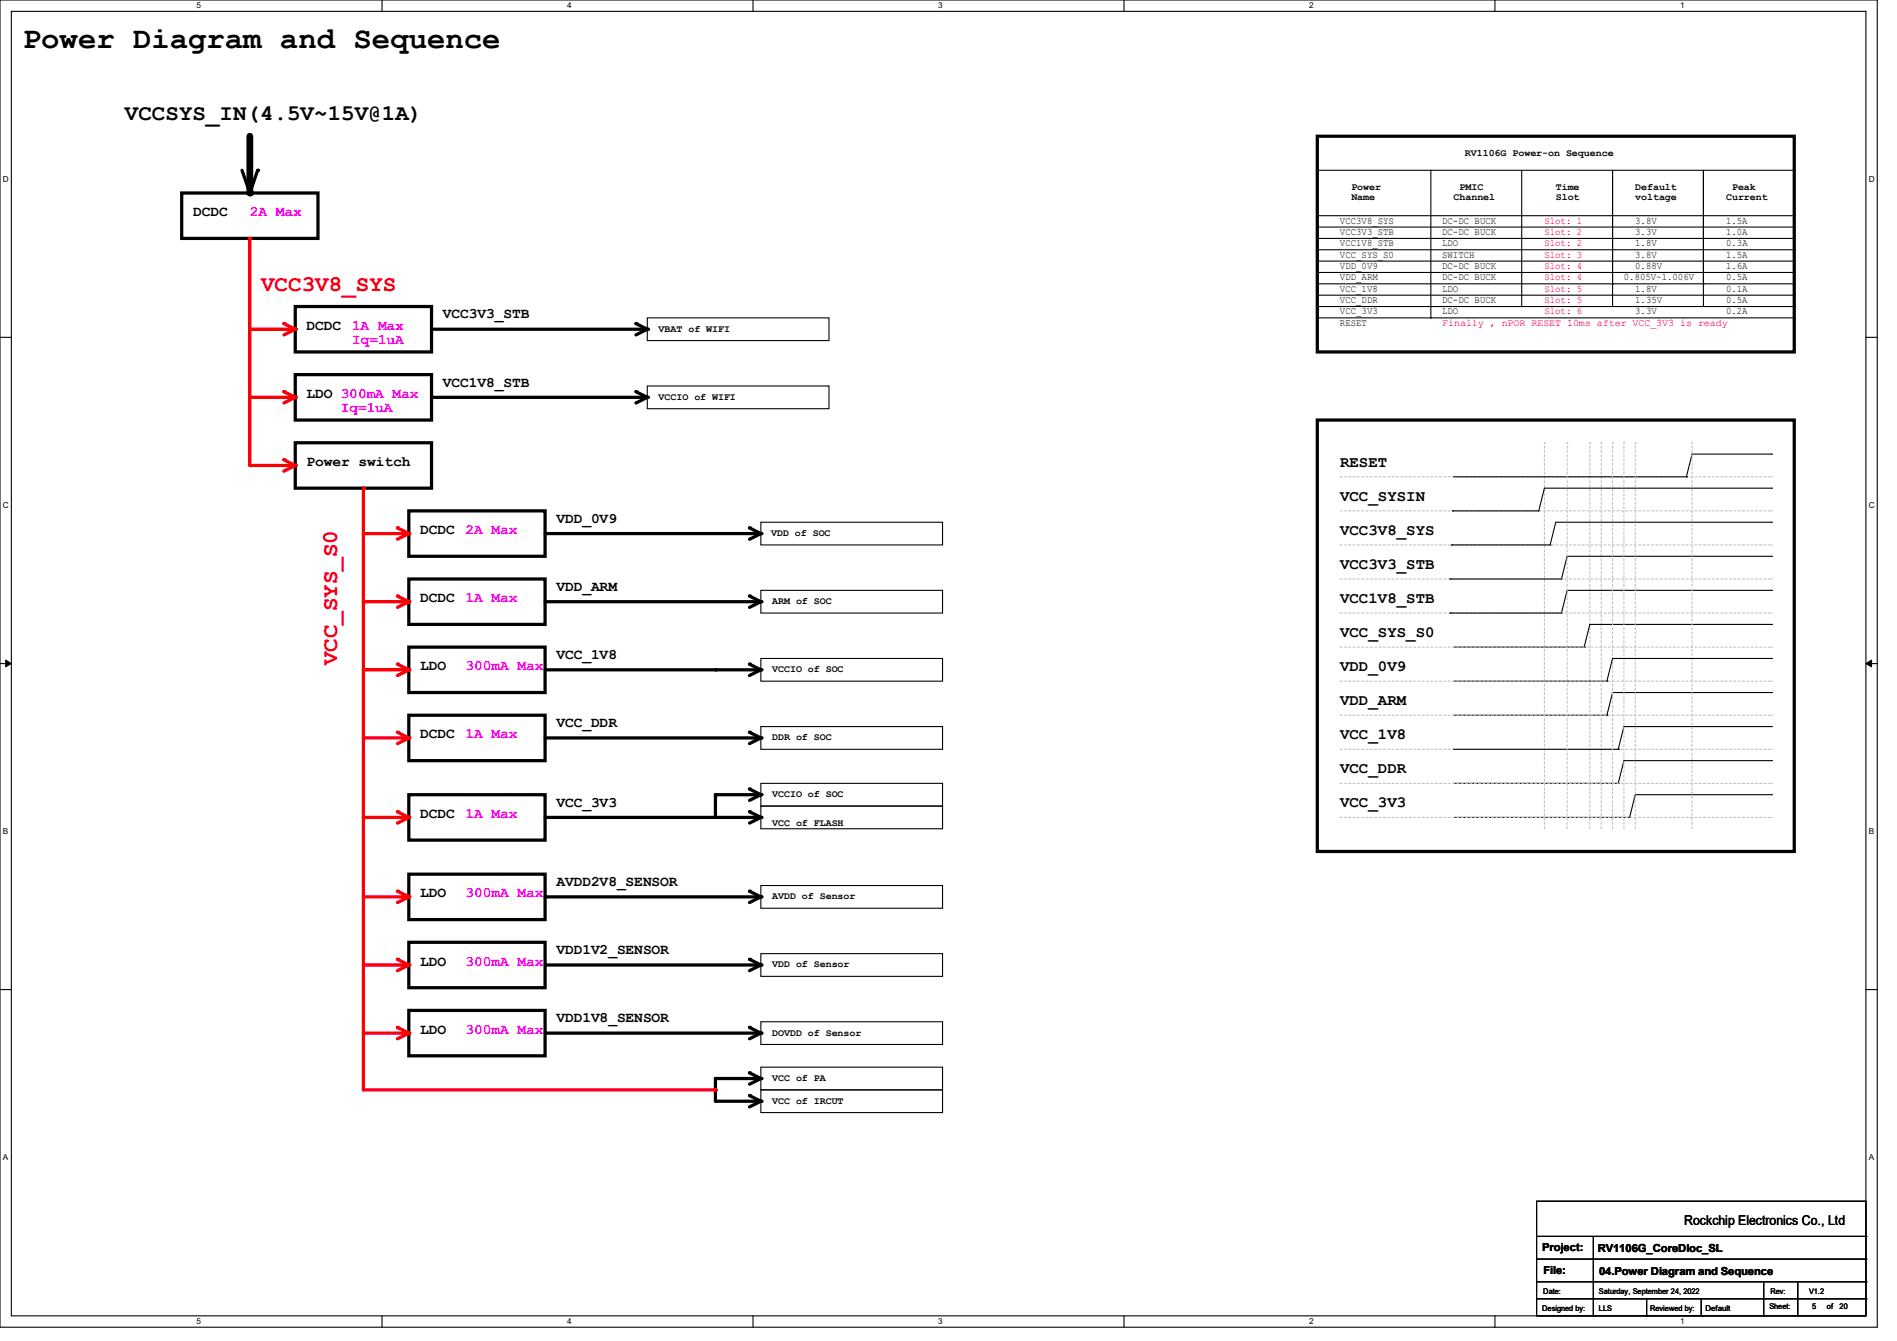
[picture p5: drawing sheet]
<svg xmlns="http://www.w3.org/2000/svg" width="297mm" height="210mm" viewBox="0 0 297 210" stroke-linecap="round" stroke-linejoin="round" font-family="sans-serif">
<path d="M0 0h293.9v207.9h-293.9zM1.8 1.8h290.3v204.3h-290.3z" fill="none" stroke="#000" stroke-width=".17"/>
<g fill="#fff">
<path d="M30.8 .2h.7v1.4h-.7z"/>
<path d="M30.8 206.2h.7v1.4h-.7z"/>
</g>
<path d="M59.8 0v1.8M59.8 206.1v1.8" fill="none" stroke="#000" stroke-width=".17"/>
<g fill="#fff">
<path d="M88.8 .2h.7v1.4h-.7z"/>
<path d="M88.8 206.2h.7v1.4h-.7z"/>
</g>
<path d="M117.9 0v1.8M117.9 206.1v1.8" fill="none" stroke="#000" stroke-width=".17"/>
<g fill="#fff">
<path d="M146.9 .2h.7v1.4h-.7z"/>
<path d="M146.9 206.2h.7v1.4h-.7z"/>
</g>
<path d="M176 0v1.8M176 206.1v1.8" fill="none" stroke="#000" stroke-width=".17"/>
<g fill="#fff">
<path d="M205 .2h.7v1.4h-.7z"/>
<path d="M205 206.2h.7v1.4h-.7z"/>
</g>
<path d="M234.1 0v1.8M234.1 206.1v1.8" fill="none" stroke="#000" stroke-width=".17"/>
<g fill="#fff">
<path d="M263.1 .2h.6v1.4h-.6z"/>
<path d="M263.1 206.2h.6v1.4h-.6z"/>
<path d="M.5 27.3h.9v1.4h-.9z"/>
<path d="M292.6 27.3h.9v1.4h-.9z"/>
<path d="M.5 78.4h.9v1.4h-.9z"/>
<path d="M292.6 78.4h.9v1.4h-.9z"/>
</g>
<path d="M0 52.8h1.8M292.1 52.8h1.8" fill="none" stroke="#000" stroke-width=".17"/>
<g fill="#fff">
<path d="M.5 129.5h.8v1.4h-.8z"/>
<path d="M292.6 129.5h.8v1.4h-.8z"/>
</g>
<path d="M0 103.9h1.8M292.1 103.9h1.8" fill="none" stroke="#000" stroke-width=".17"/>
<path d="M.9 103.4l.9 .5-.9 .5zM292.1 103.9l.9-.5v1z" fill="#000" stroke="#000" stroke-width=".16"/>
<g fill="#fff">
<path d="M.5 180.5h.8v1.4h-.8z"/>
<path d="M292.6 180.5h.8v1.4h-.8z"/>
</g>
<g fill="none" stroke="#000" stroke-width=".17">
<path d="M206.2 37.3h74.7M206.2 35.6h74.7M206.2 33.8h74.7M206.2 39.1h74.7M206.2 26.7h74.7M224 26.7v23.1M238.3 26.7v21.3M252.5 26.7v21.3M266.7 26.7v21.3M280.9 37.3h.1M280.9 35.6h.1M280.9 33.8h.1"/>
<path d="M280.9 39.1h.1M280.9 26.7h.1M206.2 40.9h74.7M206.2 42.7h74.7M206.2 44.4h74.7M206.2 46.2h74.7M206.2 48h74.7M206.2 49.8h74.7M224 49.8h.1M238.3 48h.1M252.5 44.4h.1M252.5 48h.1"/>
<path d="M266.7 44.4h.1M266.7 48h.1M280.9 40.9h.1M280.9 42.7h.1M280.9 44.4h.1M280.9 46.2h.1M280.9 48h.1M280.9 49.8h.1M101.3 60.5h28.5v3.5h-28.5zM227.6 74.7h36.4M264 74.7h.1M277.4 76.5h.1"/>
<path d="M277.4 71.1h.1M277.4 76.5h-35.6l-.9 3.5M277.4 71.1h-12.5l-.9 3.6M119.1 81.8h28.5v3.5h-28.5zM119.1 92.5h28.5v3.5h-28.5zM240.9 80h.1M242.7 85.3h.1M244.5 90.7h.1M244.5 96h.1M277.4 81.8h.1M277.4 87.1h.1M277.4 92.5h.1"/>
<path d="M277.4 97.8h.1M277.4 81.8h-33.8l-.9 3.5M277.4 87.1h-32l-.9 3.6M277.4 92.5h-32l-.9 3.5M277.4 97.8h-28.5l-.9 3.5M119.1 103.1h28.5v3.6h-28.5zM119.1 113.8h28.5v3.5h-28.5zM227.6 112h24M227.6 117.3h25.8M227.6 101.3h20.4M248 101.3h.1M251.6 112h.1"/>
<path d="M253.4 117.3h.1M277.4 108.5h.1M277.4 119.1h.1M277.4 113.8h.1M277.4 108.5h-24.9l-.9 3.5M277.4 119.1h-23.1l-.9 3.6M277.4 113.8h-23.1l-.9 3.5M119.1 138.7h28.5v3.5h-28.5zM119.1 122.7h28.5v3.5h-28.5zM119.1 126.2h28.5v3.6h-28.5zM227.6 122.7h25.8M227.6 128h27.5"/>
<path d="M253.4 122.7h.1M255.1 128h.1M277.4 124.5h.1M277.4 124.5h-21.4l-.9 3.5M0 155h1.8M119.1 149.4h28.5v3.5h-28.5zM292.1 155h1.8M119.1 167.1h28.5v3.6h-28.5zM119.1 170.7h28.5v3.5h-28.5z"/>
</g>
<g fill="none" stroke="#000" stroke-width=".51">
<path d="M28.4 30.2h21.4v7.1h-21.4zM37.9 26.7l1.2 3.5 1.2-3.5M206.2 21.3h74.7v33.8h-74.7zM46.2 58.7h21.4v7.1h-21.4zM46.2 48h21.4v7.1h-21.4zM67.6 51.6h33.7M46.2 69.3h21.4v7.2h-21.4zM67.6 62.2h33.7M99.6 61.3l1.7 .9M101.3 62.2l-1.7 .9M206.2 65.8h74.7v67.5h-74.7zM64 90.7h21.3v7.1h-21.3z"/>
<path d="M64 80h21.3v7.1h-21.3zM85.3 83.6h33.8M85.3 94.2h33.8M117.3 93.3l1.8 .9M117.3 82.7l1.8 .9M119.1 94.2l-1.8 .9M119.1 83.6l-1.8 .9M64 112h21.3v7.1h-21.3zM64 101.3h21.3v7.2h-21.3zM85.3 115.6h33.8M85.3 104.9h33.8M117.3 114.7l1.8 .9"/>
<path d="M117.3 104l1.8 .9M119.1 115.6l-1.8 .9M119.1 104.9l-1.8 .9M64 136.9h21.3v7.1h-21.3zM64 124.5h21.3v7.1h-21.3zM85.3 128h33.8M117.3 139.6l1.8 .9M117.3 123.6l1.8 .9M117.3 127.1l1.8 .9M119.1 124.5h-7.1v3.5M119.1 124.5l-1.8 .8M119.1 128l-1.8 .9"/>
<path d="M64 147.6h21.3v7.1h-21.3zM85.3 140.5h33.8M85.3 151.1h33.8M117.3 150.2l1.8 .9M119.1 140.5l-1.8 .9M119.1 151.1l-1.8 .9M117.3 168l1.8 .9M117.3 171.6l1.8 .9M119.1 168.9h-7.1v3.6h7.1M119.1 168.9l-1.8 .9M119.1 172.5l-1.8 .9"/>
</g>
<g fill="none" stroke="#c0c0c0" stroke-width=".17" stroke-dasharray=".3">
<path d="M209.8 74.7h67.6M241.8 69.3h.1M248.9 69.3h.1M250.7 69.3h.1M252.5 69.3h.1M254.3 69.3h.1M256 69.3h.1M264.9 69.3h.1M277.4 74.7h.1M209.8 112h67.6M209.8 117.3h67.6M277.4 112h.1"/>
<path d="M277.4 117.3h.1M209.8 128h67.6M209.8 122.7h67.6M241.8 129.8v-60.5M248.9 129.8v-60.5M250.7 129.8v-60.5M252.5 129.8v-60.5M254.3 129.8v-60.5M256 129.8v-60.5M264.9 129.8v-60.5M277.4 128h.1M277.4 122.7h.1"/>
</g>
<g fill="#000">
<circle cx="39.1" cy="30.2" r=".25"/>
<circle cx="39.1" cy="30.2" r=".53"/>
<circle cx="40.3" cy="26.7" r=".25"/>
<circle cx="101.3" cy="51.6" r=".25"/>
<circle cx="99.6" cy="61.3" r=".25"/>
<circle cx="101.3" cy="62.2" r=".25"/>
<circle cx="117.3" cy="93.3" r=".25"/>
<circle cx="117.3" cy="82.7" r=".25"/>
<circle cx="119.1" cy="94.2" r=".25"/>
<circle cx="119.1" cy="83.6" r=".25"/>
<circle cx="112" cy="104.9" r=".25"/>
<circle cx="117.3" cy="104" r=".25"/>
<circle cx="117.3" cy="114.7" r=".25"/>
<circle cx="119.1" cy="115.6" r=".25"/>
<circle cx="119.1" cy="104.9" r=".25"/>
<circle cx="112" cy="124.5" r=".25"/>
<circle cx="112" cy="128" r=".25"/>
<circle cx="117.3" cy="127.1" r=".25"/>
<circle cx="117.3" cy="123.6" r=".25"/>
<circle cx="117.3" cy="139.6" r=".25"/>
<circle cx="119.1" cy="124.5" r=".25"/>
<circle cx="119.1" cy="128" r=".25"/>
<circle cx="117.3" cy="150.2" r=".25"/>
<circle cx="119.1" cy="151.1" r=".25"/>
<circle cx="119.1" cy="140.5" r=".25"/>
<circle cx="112" cy="168.9" r=".25"/>
<circle cx="117.3" cy="168" r=".25"/>
<circle cx="117.3" cy="171.6" r=".25"/>
<circle cx="119.1" cy="172.5" r=".25"/>
<circle cx="119.1" cy="168.9" r=".25"/>
</g>
<path d="M39.1 21.3v8.9" fill="none" stroke="#000" stroke-width="1.1"/>
<path d="M39.1 51.6h7.1" fill="none" stroke="#f00" stroke-width=".51"/>
<circle cx="46.2" cy="51.6" r=".25" fill="#f00"/>
<path d="M44.4 50.7l1.8 .9" fill="none" stroke="#f00" stroke-width=".51"/>
<circle cx="44.4" cy="50.7" r=".25" fill="#f00"/>
<path d="M46.2 51.6l-1.8 .9" fill="none" stroke="#f00" stroke-width=".51"/>
<circle cx="46.2" cy="51.6" r=".25" fill="#f00"/>
<path d="M39.1 37.3v35.6" fill="none" stroke="#f00" stroke-width=".51"/>
<circle cx="39.1" cy="37.3" r=".25" fill="#f00"/>
<path d="M46.2 62.2l-1.8 .9" fill="none" stroke="#f00" stroke-width=".51"/>
<circle cx="46.2" cy="62.2" r=".25" fill="#f00"/>
<path d="M39.1 62.2h7.1" fill="none" stroke="#f00" stroke-width=".51"/>
<circle cx="46.2" cy="62.2" r=".25" fill="#f00"/>
<path d="M44.4 61.3l1.8 .9" fill="none" stroke="#f00" stroke-width=".51"/>
<circle cx="44.4" cy="61.3" r=".25" fill="#f00"/>
<path d="M46.2 72.9l-1.8 .9" fill="none" stroke="#f00" stroke-width=".51"/>
<circle cx="46.2" cy="72.9" r=".25" fill="#f00"/>
<path d="M39.1 72.9h7.1" fill="none" stroke="#f00" stroke-width=".51"/>
<circle cx="46.2" cy="72.9" r=".25" fill="#f00"/>
<path d="M44.4 72l1.8 .9" fill="none" stroke="#f00" stroke-width=".51"/>
<circle cx="44.5" cy="72" r=".25" fill="#f00"/>
<path d="M56.9 83.6h7.1" fill="none" stroke="#f00" stroke-width=".51"/>
<circle cx="64" cy="83.6" r=".25" fill="#f00"/>
<path d="M62.2 82.7l1.8 .9" fill="none" stroke="#f00" stroke-width=".51"/>
<circle cx="62.2" cy="82.7" r=".25" fill="#f00"/>
<path d="M64 83.6l-1.8 .9" fill="none" stroke="#f00" stroke-width=".51"/>
<circle cx="64" cy="83.6" r=".25" fill="#f00"/>
<path d="M56.9 170.7h55.1" fill="none" stroke="#f00" stroke-width=".51"/>
<circle cx="112" cy="170.7" r=".25" fill="#f00"/>
<path d="M56.9 76.5v94.2" fill="none" stroke="#f00" stroke-width=".51"/>
<circle cx="56.9" cy="76.5" r=".25" fill="#f00"/>
<path d="M64 94.2l-1.8 .9" fill="none" stroke="#f00" stroke-width=".51"/>
<circle cx="64" cy="94.2" r=".25" fill="#f00"/>
<path d="M56.9 94.2h7.1" fill="none" stroke="#f00" stroke-width=".51"/>
<circle cx="64" cy="94.2" r=".25" fill="#f00"/>
<path d="M62.2 93.3l1.8 .9" fill="none" stroke="#f00" stroke-width=".51"/>
<circle cx="62.2" cy="93.3" r=".25" fill="#f00"/>
<path d="M64 104.9l-1.8 .9" fill="none" stroke="#f00" stroke-width=".51"/>
<circle cx="64" cy="104.9" r=".25" fill="#f00"/>
<path d="M56.9 104.9h7.1" fill="none" stroke="#f00" stroke-width=".51"/>
<circle cx="64" cy="104.9" r=".25" fill="#f00"/>
<path d="M62.2 104l1.8 .9" fill="none" stroke="#f00" stroke-width=".51"/>
<circle cx="62.2" cy="104" r=".25" fill="#f00"/>
<path d="M56.9 128h7.1" fill="none" stroke="#f00" stroke-width=".51"/>
<circle cx="64" cy="128" r=".25" fill="#f00"/>
<path d="M62.2 127.1l1.8 .9" fill="none" stroke="#f00" stroke-width=".51"/>
<circle cx="62.2" cy="127.1" r=".25" fill="#f00"/>
<path d="M64 128l-1.8 .9" fill="none" stroke="#f00" stroke-width=".51"/>
<circle cx="64" cy="128" r=".25" fill="#f00"/>
<path d="M62.2 150.2l1.8 .9" fill="none" stroke="#f00" stroke-width=".51"/>
<circle cx="62.2" cy="150.2" r=".25" fill="#f00"/>
<path d="M64 140.5l-1.8 .9" fill="none" stroke="#f00" stroke-width=".51"/>
<circle cx="64" cy="140.5" r=".25" fill="#f00"/>
<path d="M56.9 140.5h7.1" fill="none" stroke="#f00" stroke-width=".51"/>
<circle cx="64" cy="140.5" r=".25" fill="#f00"/>
<path d="M62.2 139.6l1.8 .9" fill="none" stroke="#f00" stroke-width=".51"/>
<circle cx="62.2" cy="139.6" r=".25" fill="#f00"/>
<path d="M64 151.1l-1.8 .9" fill="none" stroke="#f00" stroke-width=".51"/>
<circle cx="64" cy="151.1" r=".25" fill="#f00"/>
<path d="M64 115.6l-1.8 .9" fill="none" stroke="#f00" stroke-width=".51"/>
<circle cx="64" cy="115.6" r=".25" fill="#f00"/>
<path d="M56.9 115.6h7.1" fill="none" stroke="#f00" stroke-width=".51"/>
<circle cx="64" cy="115.6" r=".25" fill="#f00"/>
<path d="M62.2 114.7l1.8 .9" fill="none" stroke="#f00" stroke-width=".51"/>
<circle cx="62.2" cy="114.7" r=".25" fill="#f00"/>
<path d="M56.9 151.1h7.1" fill="none" stroke="#f00" stroke-width=".51"/>
<circle cx="64" cy="151.1" r=".25" fill="#f00"/>
<path d="M99.6 50.7l1.7 .9-1.7 .9M64 158.2h21.3v7.2h-21.3zM85.3 161.8h33.8M117.3 160.9l1.8 .9M119.1 161.8l-1.8 .9" fill="none" stroke="#000" stroke-width=".51"/>
<g fill="#000">
<circle cx="99.6" cy="50.7" r=".25"/>
<circle cx="101.3" cy="51.6" r=".25"/>
<circle cx="117.3" cy="160.9" r=".25"/>
<circle cx="119.1" cy="161.8" r=".25"/>
</g>
<path d="M101.3 49.8h28.5v3.5h-28.5zM119.1 160h28.5v3.6h-28.5z" fill="none" stroke="#000" stroke-width=".17"/>
<path d="M62.2 160.9l1.8 .9" fill="none" stroke="#f00" stroke-width=".51"/>
<circle cx="62.2" cy="160.9" r=".25" fill="#f00"/>
<path d="M64 161.8l-1.8 .9" fill="none" stroke="#f00" stroke-width=".51"/>
<circle cx="64" cy="161.8" r=".25" fill="#f00"/>
<path d="M56.9 161.8h7.1" fill="none" stroke="#f00" stroke-width=".51"/>
<circle cx="64" cy="161.8" r=".25" fill="#f00"/>
<g fill="none" stroke="#c0c0c0" stroke-width=".17" stroke-dasharray=".3">
<path d="M245.4 69.3h.1M209.8 80h67.6M209.8 85.3h67.6M209.8 90.7h67.6M209.8 96h67.6M277.4 80h.1M277.4 85.3h.1M277.4 90.7h.1M277.4 96h.1M209.8 106.7h67.6M209.8 101.3h67.6M277.4 106.7h.1"/>
<path d="M277.4 101.3h.1M245.4 129.8v-60.5"/>
</g>
<g fill="none" stroke="#000" stroke-width=".17">
<path d="M227 90.7h.1M227 96h.1M227 90.7h17.5M227 96h17.5M227.2 85.3h.1M227.2 85.3h15.5M227.4 80h.1M227.4 80h13.5M227.6 106.7h24M251.6 106.7h.1M277.4 103.1h.1M277.4 103.1h-24.9l-.9 3.6"/>
<path d="M240.6 188.1h51.5v18h-51.5zM240.6 193.6h51.5M240.6 197.2h51.5M249.5 193.6v12.5M292.1 193.6h.1M292.1 197.2h.1M240.6 200.7h51.5M240.6 203.4h51.5M249.5 206.1h.1M257.8 206.1h.1M257.8 203.4v2.7M266.4 206.1h.1"/>
<path d="M266.4 203.4v2.7M276.1 206.1h.1M276.1 200.7v5.4M281.5 206.1h.1M281.5 200.7v5.4M292.1 200.7h.1M292.1 203.4h.1"/>
</g>
<text font-size="4.8" x="3.6" y="7.6">Power Diagram and Sequence</text>
<text font-size="3.5" x="19.6" y="18.8">VCCSYS_IN(4.5V~15V@1A)</text>
<g font-size="3.5" fill="#f00">
<text x="40.9" y="45.5">VCC3V8_SYS</text>
<text x="52.8" y="104.2" transform="rotate(-90 52.8 104.2)">VCC_SYS_S0</text>
</g>
<g font-size="2.5">
<text x="209.8" y="73.1">RESET</text>
<text x="209.8" y="83.8">VCC3V8_SYS</text>
<text x="209.8" y="78.4">VCC_SYSIN</text>
<text x="209.8" y="89.1">VCC3V3_STB</text>
<text x="209.8" y="94.4">VCC1V8_STB</text>
<text x="209.8" y="99.8">VCC_SYS_S0</text>
<text x="209.8" y="105.1">VDD_0V9</text>
<text x="209.8" y="110.4">VDD_ARM</text>
<text x="209.8" y="115.8">VCC_1V8</text>
<text x="209.8" y="121.1">VCC_DDR</text>
<text x="209.8" y="126.4">VCC_3V3</text>
</g>
<g font-size="2.3">
<text x="30.2" y="33.9">DCDC</text>
<text x="48" y="51.6">DCDC</text>
<text x="69.3" y="49.9">VCC3V3_STB</text>
<text x="48" y="62.3">LDO 300mA Max</text>
<text x="69.3" y="60.5">VCC1V8_STB</text>
<text x="48" y="73">Power switch</text>
<text x="65.8" y="83.7">DCDC</text>
<text x="87.1" y="81.9">VDD_0V9</text>
<text x="65.8" y="94.3">DCDC</text>
<text x="87.1" y="92.5">VDD_ARM</text>
<text x="65.8" y="105">LDO</text>
<text x="87.1" y="103.2">VCC_1V8</text>
<text x="87.1" y="113.9">VCC_DDR</text>
<text x="65.8" y="115.7">DCDC</text>
<text x="65.8" y="128.1">DCDC</text>
<text x="87.1" y="126.3">VCC_3V3</text>
<text x="65.8" y="140.5">LDO</text>
<text x="87.1" y="138.8">AVDD2V8_SENSOR</text>
<text x="87.1" y="149.4">VDD1V2_SENSOR</text>
<text x="65.8" y="151.2">LDO</text>
<text x="65.8" y="161.9">LDO</text>
<text x="87.1" y="160.1">VDD1V8_SENSOR</text>
</g>
<g font-size="2.3" fill="#f0f">
<text x="39.1" y="33.9">2A Max</text>
<text x="55.1" y="51.6">1A Max</text>
<text x="55.1" y="53.9">Iq=1uA</text>
<text x="53.3" y="64.6">Iq=1uA</text>
<text x="72.9" y="83.7">2A Max</text>
<text x="72.9" y="94.3">1A Max</text>
<text x="72.9" y="105">300mA Max</text>
<text x="72.9" y="115.7">1A Max</text>
<text x="72.9" y="128.1">1A Max</text>
<text x="72.9" y="140.5">300mA Max</text>
<text x="72.9" y="151.2">300mA Max</text>
<text x="72.9" y="161.9">300mA Max</text>
</g>
<text font-size="2.1" x="263.7" y="191.9">Rockchip Electronics Co., Ltd</text>
<g font-size="1.7">
<text x="241.5" y="196">Project:</text>
<text x="250.1" y="196.1">RV1106G_CoreDloc_SL</text>
<text x="241.6" y="199.5">File:</text>
<text x="250.4" y="199.7">04.Power Diagram and Sequence</text>
</g>
<g font-size="1.6">
<text x="211.6" y="29.7">Power</text>
<text x="228.5" y="29.7">PMIC</text>
<text x="229.4" y="24.4">RV1106G Power-on Sequence</text>
<text x="243.6" y="29.7">Time</text>
<text x="256" y="29.7">Default</text>
<text x="271.2" y="29.7">Peak</text>
<text x="209.8" y="35">VCC3V8_SYS</text>
<text x="211.6" y="31.3">Name</text>
<text x="225.8" y="35">DC-DC BUCK</text>
<text x="227.6" y="31.3">Channel</text>
<text x="243.6" y="31.3">Slot</text>
<text x="256" y="35">3.8V</text>
<text x="256" y="31.3">voltage</text>
<text x="270.2" y="35">1.5A</text>
<text x="270.3" y="31.3">Current</text>
<text x="209.8" y="40.3">VCC_SYS_S0</text>
<text x="209.8" y="38.6">VCC1V8_STB</text>
<text x="209.8" y="36.8">VCC3V3_STB</text>
<text x="225.8" y="40.3">SWITCH</text>
<text x="225.8" y="36.8">DC-DC BUCK</text>
<text x="225.8" y="38.6">LDO</text>
<text x="256" y="38.6">1.8V</text>
<text x="256" y="40.3">3.8V</text>
<text x="256" y="36.8">3.3V</text>
<text x="270.2" y="40.3">1.5A</text>
<text x="270.2" y="36.8">1.0A</text>
<text x="270.3" y="38.6">0.3A</text>
<text x="209.8" y="42.1">VDD_0V9</text>
<text x="209.8" y="43.9">VDD_ARM</text>
<text x="209.8" y="45.7">VCC_1V8</text>
<text x="209.8" y="47.5">VCC_DDR</text>
<text x="225.8" y="42.1">DC-DC BUCK</text>
<text x="225.8" y="43.9">DC-DC BUCK</text>
<text x="225.8" y="45.7">LDO</text>
<text x="225.8" y="47.5">DC-DC BUCK</text>
<text x="254.2" y="43.9">0.805V~1.006V</text>
<text x="256" y="42.1">0.88V</text>
<text x="256" y="45.7">1.8V</text>
<text x="256" y="47.5">1.35V</text>
<text x="270.2" y="43.9">0.5A</text>
<text x="270.2" y="45.7">0.1A</text>
<text x="270.2" y="47.5">0.5A</text>
<text x="270.2" y="42.1">1.6A</text>
<text x="103.1" y="51.9">VBAT of WIFI</text>
<text x="209.8" y="51">RESET</text>
<text x="209.8" y="49.2">VCC_3V3</text>
<text x="225.8" y="49.2">LDO</text>
<text x="256" y="49.2">3.3V</text>
<text x="270.2" y="49.2">0.2A</text>
<text x="103.1" y="62.6">VCCIO of WIFI</text>
<text x="120.7" y="83.9">VDD of SOC</text>
<text x="120.9" y="94.6">ARM of SOC</text>
<text x="120.9" y="105.3">VCCIO of SOC</text>
<text x="120.9" y="116">DDR of SOC</text>
<text x="120.9" y="124.8">VCCIO of SOC</text>
<text x="120.9" y="129.3">VCC of FLASH</text>
<text x="120.9" y="140.8">AVDD of Sensor</text>
<text x="120.9" y="151.5">VDD of Sensor</text>
<text x="120.9" y="162.2">DOVDD of Sensor</text>
<text x="120.9" y="172.8">VCC of IRCUT</text>
<text x="120.9" y="169.3">VCC of PA</text>
</g>
<g font-size="1.6" fill="#f00">
<text x="241.8" y="35">Slot: 1</text>
<text x="241.8" y="40.3">Slot: 3</text>
<text x="241.8" y="36.8">Slot: 2</text>
<text x="241.8" y="38.6">Slot: 2</text>
<text x="241.8" y="42.1">Slot: 4</text>
<text x="241.8" y="43.9">Slot: 4</text>
<text x="241.8" y="45.7">Slot: 5</text>
<text x="241.8" y="47.5">Slot: 5</text>
<text x="225.8" y="51">Finally , nPOR RESET 10ms after VCC_3V3 is ready</text>
<text x="241.8" y="49.2">Slot: 6</text>
</g>
<g font-size="1.3">
<text x="30.8" y="1.3">5</text>
<text x="88.8" y="1.3">4</text>
<text x="146.9" y="1.3">3</text>
<text x="205" y="1.3">2</text>
<text x="263.1" y="1.3">1</text>
<text x=".5" y="28.4">D</text>
<text x="292.6" y="28.4">D</text>
<text x=".5" y="79.5">C</text>
<text x="292.6" y="79.5">C</text>
<text x=".5" y="130.6">B</text>
<text x="292.6" y="130.6">B</text>
<text x=".5" y="181.7">A</text>
<text x="292.6" y="181.7">A</text>
<text x="30.8" y="207.4">5</text>
<text x="88.8" y="207.4">4</text>
<text x="146.9" y="207.4">3</text>
<text x="205" y="207.4">2</text>
<text x="263.1" y="207.4">1</text>
</g>
<g font-size="1.2">
<text x="241.6" y="202.6">Date:</text>
<text x="250.4" y="202.6">Saturday, September 24, 2022</text>
<text x="277.2" y="202.6">Rev:</text>
<text x="283.2" y="202.6">V1.2</text>
<text x="241.5" y="205.3">Designed by:</text>
<text x="250.4" y="205.3">LLS</text>
<text x="258.4" y="205.3">Reviewed by:</text>
<text x="267" y="205.3">Default</text>
<text x="277" y="205.1">Sheet:</text>
<text x="283.8" y="205.1">5</text>
<text x="286" y="205.1">of</text>
<text x="288" y="205.1">20</text>
</g>
</svg>
